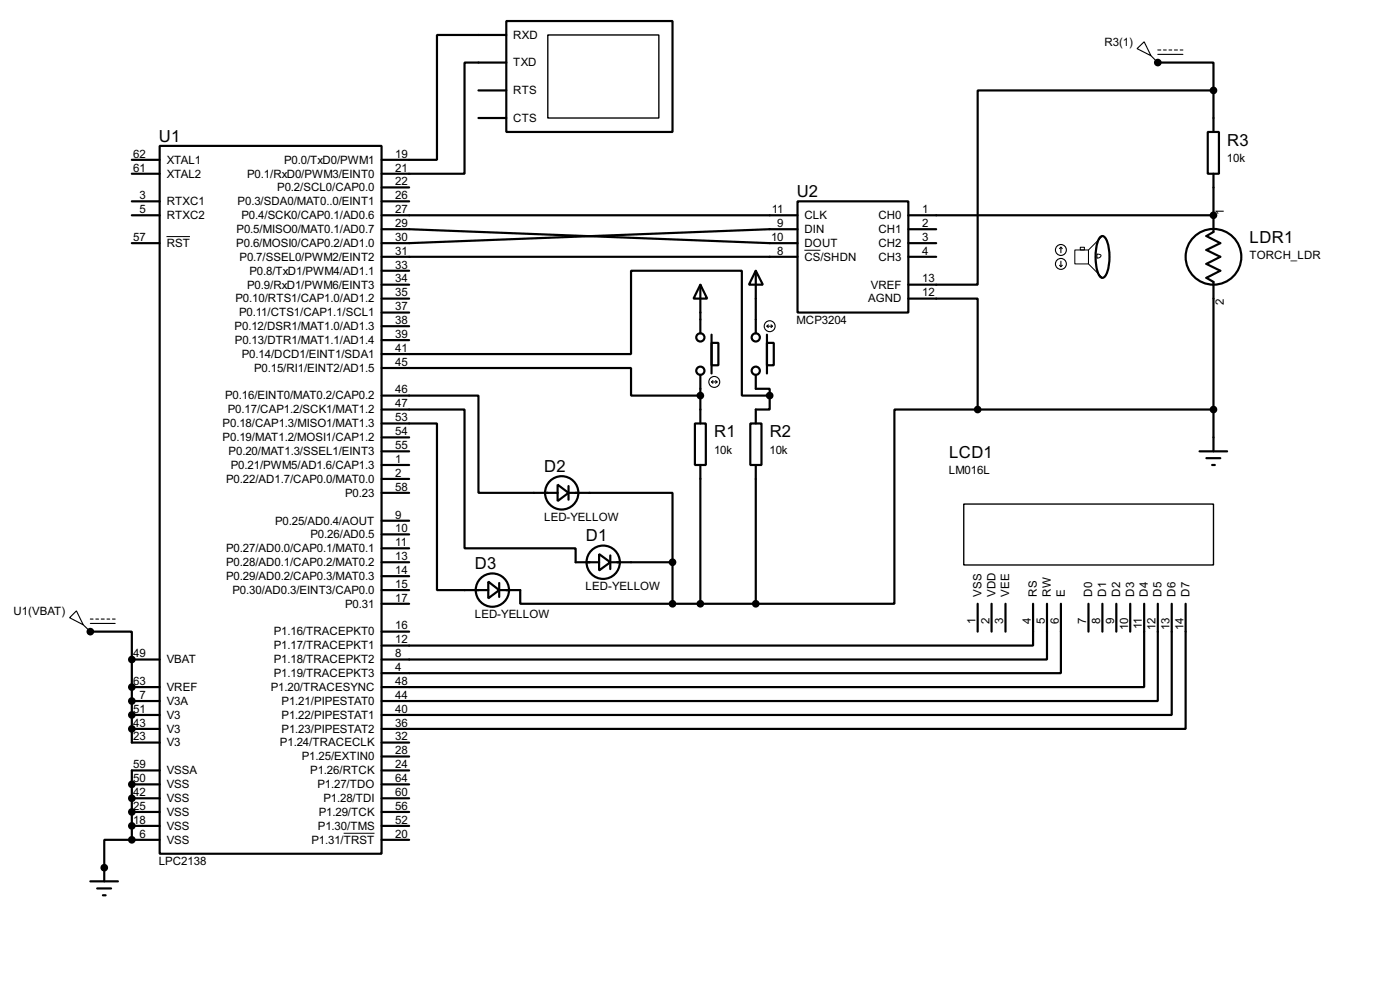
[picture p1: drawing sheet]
<svg xmlns="http://www.w3.org/2000/svg" width="256mm" height="180mm" viewBox="0 0 256 180" stroke-linecap="round" stroke-linejoin="round" font-family="sans-serif">
<g fill="#000">
<circle cx="212.1" cy="11.5" r=".2"/>
<circle cx="222.3" cy="39.4" r=".2"/>
<circle cx="16.6" cy="115.6" r=".2"/>
<circle cx="24.2" cy="125.8" r=".2"/>
<circle cx="24.2" cy="120.7" r=".2"/>
<circle cx="24.2" cy="133.4" r=".2"/>
<circle cx="24.2" cy="130.9" r=".2"/>
<circle cx="24.2" cy="128.3" r=".2"/>
<circle cx="19.1" cy="158.8" r=".2"/>
<circle cx="24.2" cy="143.6" r=".2"/>
<circle cx="24.2" cy="148.6" r=".2"/>
<circle cx="24.2" cy="151.2" r=".2"/>
<circle cx="24.2" cy="153.7" r=".2"/>
<circle cx="24.2" cy="146.1" r=".2"/>
</g>
<g fill="none" stroke="#000" stroke-width=".4">
<path d="M87.7 16.6h5.1M92.8 3.9h30.4v20.3h-30.4zM92.8 6.4h-12.7v22.9h-10.2M92.8 11.5h-7.7v20.3h-15.2M212.1 11.5h10.2v5.1M222.3 16.6h-43.2v35.5h-12.7M222.3 16.6v7.6M24.2 39.4h5.1M24.2 29.3h5.1M24.2 31.8h5.1M24.2 36.9h5.1M29.3 26.7h40.6v129.6h-40.6z"/>
<path d="M69.9 39.4h76.2M69.9 34.3h5.1M69.9 36.9h5.1M87.7 21.6h5.1M146.1 36.9h20.3v20.3h-20.3zM166.4 39.4h55.9M221.3 24.2h2v7.6h-2zM222.3 31.8v10.7l-1.3 .7 2.6 1.3-2.6 1.3 2.6 1.2-2.6 1.3 2.6 1.3-2.6 1.3 1.3 .7v31M24.2 44.5h5.1M69.9 47h76.2M69.9 42h5.1l66 2.5h5.1M69.9 49.6h5.1"/>
<path d="M69.9 52.1h5.1M69.9 54.7h5.1M69.9 57.2h5.1M69.9 59.7h5.1M128.3 52.1l1.3 2.6h-2.5zM128.3 52.1v8.9M138.5 49.6l1.3 2.5h-2.6zM138.5 49.6v11.4M146.1 42h-5.1l-66 2.5h-5.1M166.4 54.7h12.7v20.3M166.4 47h5.1M166.4 42h5.1"/>
<path d="M166.4 44.5h5.1M201.7 43.3l.3-.1a1.63 1.63 0 0 1 1 1.4 8.7 8.7 0 0 1-.5 5.9l-.5 .4a1.59 1.59 0 0 1-1-1.5 9.1 9.1 0 0 1 .4-5.8zM69.9 75h15.2v25.4h20.4v2.5h4.3M69.9 72.4h17.8v17.8h14.5M69.9 77.5h10.2v30.5h9.4M69.9 67.4h45.7v5h12.7M69.9 64.8h45.7v-15.2h20.3v22.8h5.1M69.9 62.3h5.1M127.3 77.5h2v7.6h-2zM128.3 68.6v8.9M130.4 62.8h1.2v4.1h-1.2zM130.4 61.3v7.1"/>
<path d="M137.5 77.5h2v7.6h-2zM138.5 68.6v2.6h2.5v1.2M140.5 62.8h1.3v4.1h-1.3zM140.5 61.3v7.1M141 72.4v2.6h-2.5v2.5M179.1 75h-15.2v35.5h-25.4M179.1 75h43.2M69.9 80.1h5.1M69.9 82.6h5.1M69.9 85.1h5.1M69.9 87.7h5.1M69.9 90.2h5.1"/>
<path d="M69.9 95.3h5.1M69.9 97.8h5.1M102.2 88.7l2 1.5-2 1.5zM104.2 90.2h19v12.7M104.2 89v2.5M128.3 85.1v25.4M138.5 85.1v25.4M219.8 82.6h5M221 83.9h2.6M222.1 85.1h.5M16.6 115.6h7.6v5.1M69.9 102.9h5.1"/>
<path d="M69.9 110.5h5.1M69.9 100.4h5.1M69.9 105.5h5.1M69.9 108h5.1M69.9 115.6h5.1M89.5 106.5l2 1.5-2 1.5zM91.5 108h3.8v2.5h27.9M91.5 106.7v2.6M109.8 101.4l2 1.5-2 1.5zM111.8 102.9h11.4M111.8 101.7v2.5M123.2 102.9v7.6"/>
<path d="M123.2 110.5h15.3M179.1 110.5v5.1M181.7 110.5v5.1M184.2 110.5v5.1M189.3 110.5v7.7h-119.4M191.8 110.5v10.2h-121.9M194.4 110.5v12.7h-124.5M199.4 110.5v5.1M202 110.5v5.1M204.5 110.5v5.1M207.1 110.5v5.1M209.6 110.5v15.3h-139.7"/>
<path d="M212.1 110.5v17.8h-142.2M214.7 110.5v20.4h-144.8M217.2 110.5v22.9h-147.3M24.2 120.7v15.2h5.1M24.2 125.8h5.1M24.2 120.7h5.1M24.2 128.3h5.1M24.2 130.9h5.1M24.2 133.4h5.1M69.9 135.9h5.1M69.9 138.5h5.1M24.2 153.7h-5.1v7.6"/>
<path d="M24.2 153.7h5.1M24.2 143.6h5.1M24.2 146.1h5.1M24.2 148.6h5.1M24.2 151.2h5.1M29.3 141h-5.1v12.7M69.9 153.7h5.1M69.9 141h5.1M69.9 143.6h5.1M69.9 146.1h5.1M69.9 148.6h5.1M69.9 151.2h5.1"/>
<path d="M16.6 161.3h5M17.8 162.6h2.6M18.9 163.9h.5"/>
<circle cx="222.3" cy="47" r="5.1"/>
<circle cx="128.3" cy="61.8" r=".75"/>
<circle cx="128.3" cy="67.9" r=".75"/>
<circle cx="138.4" cy="67.9" r=".75"/>
<circle cx="138.4" cy="61.8" r=".75"/>
<circle cx="102.9" cy="90.2" r="3.1"/>
<circle cx="90.2" cy="108" r="3.1"/>
<circle cx="110.5" cy="102.9" r="3.1"/>
</g>
<path d="M30.5 43.3h4.3M147.4 45.8h2.9M196.9 45.8h2.5v2.5h-2.5zM197.9 45.3h.8v.5h-.8zM201 46.5l.7 .3a.65 .65 0 0 1-.7 .5zM201.7 43.3a5.3 5.3 0 0 0-1 3.7 5.4 5.4 0 0 0 1 3.7l.3 .2-2.6-2.6v-2.5l2.6-2.6zM63 152.5h5.6" fill="none" stroke="#000" stroke-width=".18"/>
<g fill="#000" stroke="#000" stroke-width=".4">
<circle cx="212.1" cy="11.5" r=".5"/>
<circle cx="222.3" cy="16.6" r=".5"/>
<circle cx="222.3" cy="39.4" r=".5"/>
<circle cx="128.3" cy="72.4" r=".5"/>
<circle cx="141" cy="72.4" r=".5"/>
<circle cx="179.1" cy="75" r=".5"/>
<circle cx="222.3" cy="75" r=".5"/>
<circle cx="16.5" cy="115.6" r=".5"/>
<circle cx="123.2" cy="102.9" r=".5"/>
<circle cx="123.2" cy="110.5" r=".5"/>
<circle cx="128.3" cy="110.5" r=".5"/>
<circle cx="138.4" cy="110.5" r=".5"/>
<circle cx="24.1" cy="133.4" r=".5"/>
<circle cx="24.1" cy="128.3" r=".5"/>
<circle cx="24.1" cy="130.9" r=".5"/>
<circle cx="24.1" cy="120.7" r=".5"/>
<circle cx="24.1" cy="125.8" r=".5"/>
<circle cx="19.1" cy="158.8" r=".5"/>
<circle cx="24.1" cy="153.7" r=".5"/>
<circle cx="24.1" cy="143.6" r=".5"/>
<circle cx="24.1" cy="148.6" r=".5"/>
<circle cx="24.1" cy="151.2" r=".5"/>
<circle cx="24.1" cy="146.1" r=".5"/>
</g>
<path d="M100.4 6.4h20.3v15.2h-20.3zM176.6 92.3h45.7v11.1h-45.7z" fill="none" stroke="#000" stroke-width=".25"/>
<g fill="none" stroke="#000" stroke-width=".2">
<path d="M208.3 8.9l1.3-1.2 1.3 2.5zM210.9 10.2l1.2 1.3M212.1 9.2h.6M212.1 10h4.6M213.2 9.2h.5M214.2 9.2h.5M215.2 9.2h.5M216.2 9.2h.5M140.5 59.7h1M140.5 59.7l.3 .3M140.8 59.5l-.3 .2M141.3 59.5l.2 .2"/>
<path d="M141.5 59.7l-.2 .3M194.1 48.6l.3 .2M194.4 45.3l-.3 .2M194.4 45.3l.2 .2M194.4 45.3v1M194.4 47.8v1M194.6 48.6l-.2 .2M130.4 69.9h1M130.4 69.9l.2 .3M130.6 69.7l-.2 .2M131.1 69.7l.3 .2M131.4 69.9l-.3 .3"/>
<path d="M14 111.8l1.3 2.6-2.5-1.3zM15.3 114.4l1.3 1.2M16.6 113.3h.5M16.6 114.1h4.5M17.6 113.3h.5M18.6 113.3h.5M19.6 113.3h.5M20.6 113.3h.5"/>
<circle cx="141" cy="59.7" r="1"/>
<circle cx="194.3" cy="45.8" r="1"/>
<circle cx="194.3" cy="48.3" r="1"/>
<circle cx="130.8" cy="69.9" r="1"/>
</g>
<g font-size="3.4">
<text x="29.1" y="25.9">U1</text>
<text x="224.8" y="26.7">R3</text>
<text x="146" y="36">U2</text>
<text x="228.9" y="44.5">LDR1</text>
<text x="130.9" y="80.1">R1</text>
<text x="141" y="80.1">R2</text>
<text x="173.9" y="83.9">LCD1</text>
<text x="99.7" y="86.4">D2</text>
<text x="107.3" y="99.1">D1</text>
<text x="87" y="104.2">D3</text>
</g>
<g font-size="2.4">
<text x="94" y="7.1">RXD</text>
<text x="202.3" y="8.3">R3(1)</text>
<text x="94" y="17.3">RTS</text>
<text x="94" y="12.2">TXD</text>
<text x="94" y="22.3">CTS</text>
<text x="24.4" y="28.9">62</text>
<text x="30.5" y="30">XTAL1</text>
<text x="52" y="30">P0.0/TxD0/PWM1</text>
<text x="72.4" y="28.9">19</text>
<text x="224.8" y="29.6">10k</text>
<text x="24.4" y="31.4">61</text>
<text x="30.5" y="32.5">XTAL2</text>
<text x="45.3" y="32.5">P0.1/RxD0/PWM3/EINT0</text>
<text x="50.8" y="35">P0.2/SCL0/CAP0.0</text>
<text x="72.4" y="31.4">21</text>
<text x="72.4" y="33.9">22</text>
<text x="25.6" y="36.5">3</text>
<text x="25.6" y="39">5</text>
<text x="30.5" y="37.6">RTXC1</text>
<text x="30.5" y="40.1">RTXC2</text>
<text x="43.5" y="37.6">P0.3/SDA0/MAT0..0/EINT1</text>
<text x="44.2" y="40.1">P0.4/SCK0/CAP0.1/AD0.6</text>
<text x="72.4" y="36.5">26</text>
<text x="72.4" y="39">27</text>
<text x="72.4" y="41.6">29</text>
<text x="141.4" y="39">11</text>
<text x="142.4" y="41.6">9</text>
<text x="147.4" y="40.1">CLK</text>
<text x="160.9" y="40.1">CH0</text>
<text x="169" y="39">1</text>
<text x="169" y="41.6">2</text>
<text x="224.2" y="39.4" transform="rotate(-90 224.2 39.4)">1</text>
<text x="24.4" y="44.1">57</text>
<text x="30.5" y="45.2">RST</text>
<text x="43.3" y="45.2">P0.6/MOSI0/CAP0.2/AD1.0</text>
<text x="43.3" y="42.7">P0.5/MISO0/MAT0.1/AD0.7</text>
<text x="43.9" y="47.7">P0.7/SSEL0/PWM2/EINT2</text>
<text x="72.4" y="44.1">30</text>
<text x="72.4" y="46.6">31</text>
<text x="141.3" y="44.1">10</text>
<text x="142.4" y="46.6">8</text>
<text x="147.4" y="47.7">CS/SHDN</text>
<text x="147.4" y="42.7">DIN</text>
<text x="147.4" y="45.2">DOUT</text>
<text x="160.9" y="42.7">CH1</text>
<text x="160.9" y="45.2">CH2</text>
<text x="160.9" y="47.7">CH3</text>
<text x="169" y="44.1">3</text>
<text x="169" y="46.6">4</text>
<text x="228.9" y="47.4">TORCH_LDR</text>
<text x="45.3" y="52.8">P0.9/RxD1/PWM6/EINT3</text>
<text x="45.7" y="50.3">P0.8/TxD1/PWM4/AD1.1</text>
<text x="72.4" y="49.2">33</text>
<text x="72.4" y="51.7">34</text>
<text x="159.5" y="52.8">VREF</text>
<text x="169" y="51.7">13</text>
<text x="43.1" y="55.4">P0.10/RTS1/CAP1.0/AD1.2</text>
<text x="43.8" y="57.9">P0.11/CTS1/CAP1.1/SCL1</text>
<text x="72.4" y="54.3">35</text>
<text x="72.4" y="56.8">37</text>
<text x="72.4" y="59.3">38</text>
<text x="145.9" y="59.3">MCP3204</text>
<text x="159" y="55.4">AGND</text>
<text x="169" y="54.3">12</text>
<text x="224.2" y="55.8" transform="rotate(-90 224.2 55.8)">2</text>
<text x="43" y="60.4">P0.12/DSR1/MAT1.0/AD1.3</text>
<text x="43" y="63">P0.13/DTR1/MAT1.1/AD1.4</text>
<text x="44.3" y="65.5">P0.14/DCD1/EINT1/SDA1</text>
<text x="72.4" y="61.9">39</text>
<text x="72.4" y="64.4">41</text>
<text x="46.5" y="68.1">P0.15/RI1/EINT2/AD1.5</text>
<text x="72.4" y="67">45</text>
<text x="72.4" y="72">46</text>
<text x="41.2" y="73.1">P0.16/EINT0/MAT0.2/CAP0.2</text>
<text x="41.7" y="75.7">P0.17/CAP1.2/SCK1/MAT1.2</text>
<text x="72.4" y="74.6">47</text>
<text x="72.4" y="77.1">53</text>
<text x="40.8" y="78.2">P0.18/CAP1.3/MISO1/MAT1.3</text>
<text x="40.8" y="80.8">P0.19/MAT1.2/MOSI1/CAP1.2</text>
<text x="41.9" y="83.3">P0.20/MAT1.3/SSEL1/EINT3</text>
<text x="72.4" y="79.7">54</text>
<text x="72.4" y="82.2">55</text>
<text x="130.8" y="83">10k</text>
<text x="141" y="83">10k</text>
<text x="41.4" y="88.4">P0.22/AD1.7/CAP0.0/MAT0.0</text>
<text x="42.3" y="85.8">P0.21/PWM5/AD1.6/CAP1.3</text>
<text x="72.4" y="84.7">1</text>
<text x="72.4" y="87.3">2</text>
<text x="72.4" y="89.8">58</text>
<text x="173.8" y="86.8">LM016L</text>
<text x="63.2" y="90.9">P0.23</text>
<text x="72.4" y="94.9">9</text>
<text x="99.7" y="95.4">LED-YELLOW</text>
<text x="41.4" y="101.1">P0.27/AD0.0/CAP0.1/MAT0.1</text>
<text x="50.4" y="96">P0.25/AD0.4/AOUT</text>
<text x="56.9" y="98.5">P0.26/AD0.5</text>
<text x="72.4" y="100">11</text>
<text x="72.4" y="97.4">10</text>
<text x="41.4" y="103.6">P0.28/AD0.1/CAP0.2/MAT0.2</text>
<text x="41.4" y="106.2">P0.29/AD0.2/CAP0.3/MAT0.3</text>
<text x="72.4" y="102.5">13</text>
<text x="72.4" y="105.1">14</text>
<text x="72.4" y="107.6">15</text>
<text x="2.5" y="112.5">U1(VBAT)</text>
<text x="42.6" y="108.7">P0.30/AD0.3/EINT3/CAP0.0</text>
<text x="63.2" y="111.2">P0.31</text>
<text x="72.4" y="110.1">17</text>
<text x="87" y="113.2">LED-YELLOW</text>
<text x="107.3" y="108.1">LED-YELLOW</text>
<text x="179.8" y="109.2" transform="rotate(-90 179.8 109.2)">VSS</text>
<text x="182.4" y="109.2" transform="rotate(-90 182.4 109.2)">VDD</text>
<text x="184.9" y="109.2" transform="rotate(-90 184.9 109.2)">VEE</text>
<text x="190" y="109.2" transform="rotate(-90 190 109.2)">RS</text>
<text x="192.5" y="109.2" transform="rotate(-90 192.5 109.2)">RW</text>
<text x="195.1" y="109.2" transform="rotate(-90 195.1 109.2)">E</text>
<text x="200.1" y="109.2" transform="rotate(-90 200.1 109.2)">D0</text>
<text x="202.7" y="109.2" transform="rotate(-90 202.7 109.2)">D1</text>
<text x="205.2" y="109.2" transform="rotate(-90 205.2 109.2)">D2</text>
<text x="207.8" y="109.2" transform="rotate(-90 207.8 109.2)">D3</text>
<text x="210.3" y="109.2" transform="rotate(-90 210.3 109.2)">D4</text>
<text x="212.8" y="109.2" transform="rotate(-90 212.8 109.2)">D5</text>
<text x="215.4" y="109.2" transform="rotate(-90 215.4 109.2)">D6</text>
<text x="217.9" y="109.2" transform="rotate(-90 217.9 109.2)">D7</text>
<text x="50.1" y="116.3">P1.16/TRACEPKT0</text>
<text x="50.1" y="118.9">P1.17/TRACEPKT1</text>
<text x="72.4" y="115.2">16</text>
<text x="72.4" y="117.8">12</text>
<text x="178.7" y="114.2" transform="rotate(-90 178.7 114.2)">1</text>
<text x="181.3" y="114.2" transform="rotate(-90 181.3 114.2)">2</text>
<text x="183.8" y="114.2" transform="rotate(-90 183.8 114.2)">3</text>
<text x="188.9" y="114.2" transform="rotate(-90 188.9 114.2)">4</text>
<text x="191.4" y="114.2" transform="rotate(-90 191.4 114.2)">5</text>
<text x="194" y="114.2" transform="rotate(-90 194 114.2)">6</text>
<text x="199" y="114.2" transform="rotate(-90 199 114.2)">7</text>
<text x="201.6" y="114.2" transform="rotate(-90 201.6 114.2)">8</text>
<text x="204.1" y="114.2" transform="rotate(-90 204.1 114.2)">9</text>
<text x="206.7" y="115.4" transform="rotate(-90 206.7 115.4)">10</text>
<text x="209.2" y="115.2" transform="rotate(-90 209.2 115.2)">11</text>
<text x="211.7" y="115.4" transform="rotate(-90 211.7 115.4)">12</text>
<text x="214.3" y="115.4" transform="rotate(-90 214.3 115.4)">13</text>
<text x="216.8" y="115.4" transform="rotate(-90 216.8 115.4)">14</text>
<text x="24.4" y="125.4">63</text>
<text x="24.4" y="120.3">49</text>
<text x="30.5" y="121.4">VBAT</text>
<text x="50.1" y="121.4">P1.18/TRACEPKT2</text>
<text x="50.1" y="123.9">P1.19/TRACEPKT3</text>
<text x="72.4" y="120.3">8</text>
<text x="72.4" y="122.8">4</text>
<text x="72.4" y="125.4">48</text>
<text x="24.4" y="130.5">51</text>
<text x="25.6" y="127.9">7</text>
<text x="30.5" y="126.5">VREF</text>
<text x="30.5" y="131.6">V3</text>
<text x="30.5" y="129">V3A</text>
<text x="49.6" y="126.5">P1.20/TRACESYNC</text>
<text x="51.6" y="129">P1.21/PIPESTAT0</text>
<text x="51.6" y="131.6">P1.22/PIPESTAT1</text>
<text x="72.4" y="127.9">44</text>
<text x="72.4" y="130.5">40</text>
<text x="24.4" y="135.5">23</text>
<text x="24.4" y="133">43</text>
<text x="30.5" y="136.6">V3</text>
<text x="30.5" y="134.1">V3</text>
<text x="51.3" y="136.6">P1.24/TRACECLK</text>
<text x="51.6" y="134.1">P1.23/PIPESTAT2</text>
<text x="72.4" y="133">36</text>
<text x="72.4" y="135.5">32</text>
<text x="24.4" y="140.6">59</text>
<text x="24.4" y="143.2">50</text>
<text x="30.5" y="141.7">VSSA</text>
<text x="55.3" y="139.2">P1.25/EXTIN0</text>
<text x="56.8" y="141.7">P1.26/RTCK</text>
<text x="72.4" y="138.1">28</text>
<text x="72.4" y="140.6">24</text>
<text x="72.4" y="143.2">64</text>
<text x="24.4" y="148.2">25</text>
<text x="24.4" y="145.7">42</text>
<text x="30.5" y="149.3">VSS</text>
<text x="30.5" y="146.8">VSS</text>
<text x="30.5" y="144.3">VSS</text>
<text x="58.1" y="144.3">P1.27/TDO</text>
<text x="58.4" y="149.3">P1.29/TCK</text>
<text x="59.2" y="146.8">P1.28/TDI</text>
<text x="72.4" y="145.7">60</text>
<text x="72.4" y="148.2">56</text>
<text x="24.4" y="150.8">18</text>
<text x="25.6" y="153.3">6</text>
<text x="30.5" y="154.4">VSS</text>
<text x="30.5" y="151.9">VSS</text>
<text x="57" y="154.4">P1.31/TRST</text>
<text x="58.2" y="151.9">P1.30/TMS</text>
<text x="72.4" y="150.8">52</text>
<text x="72.4" y="153.3">20</text>
<text x="29.1" y="158.4">LPC2138</text>
</g>
</svg>
